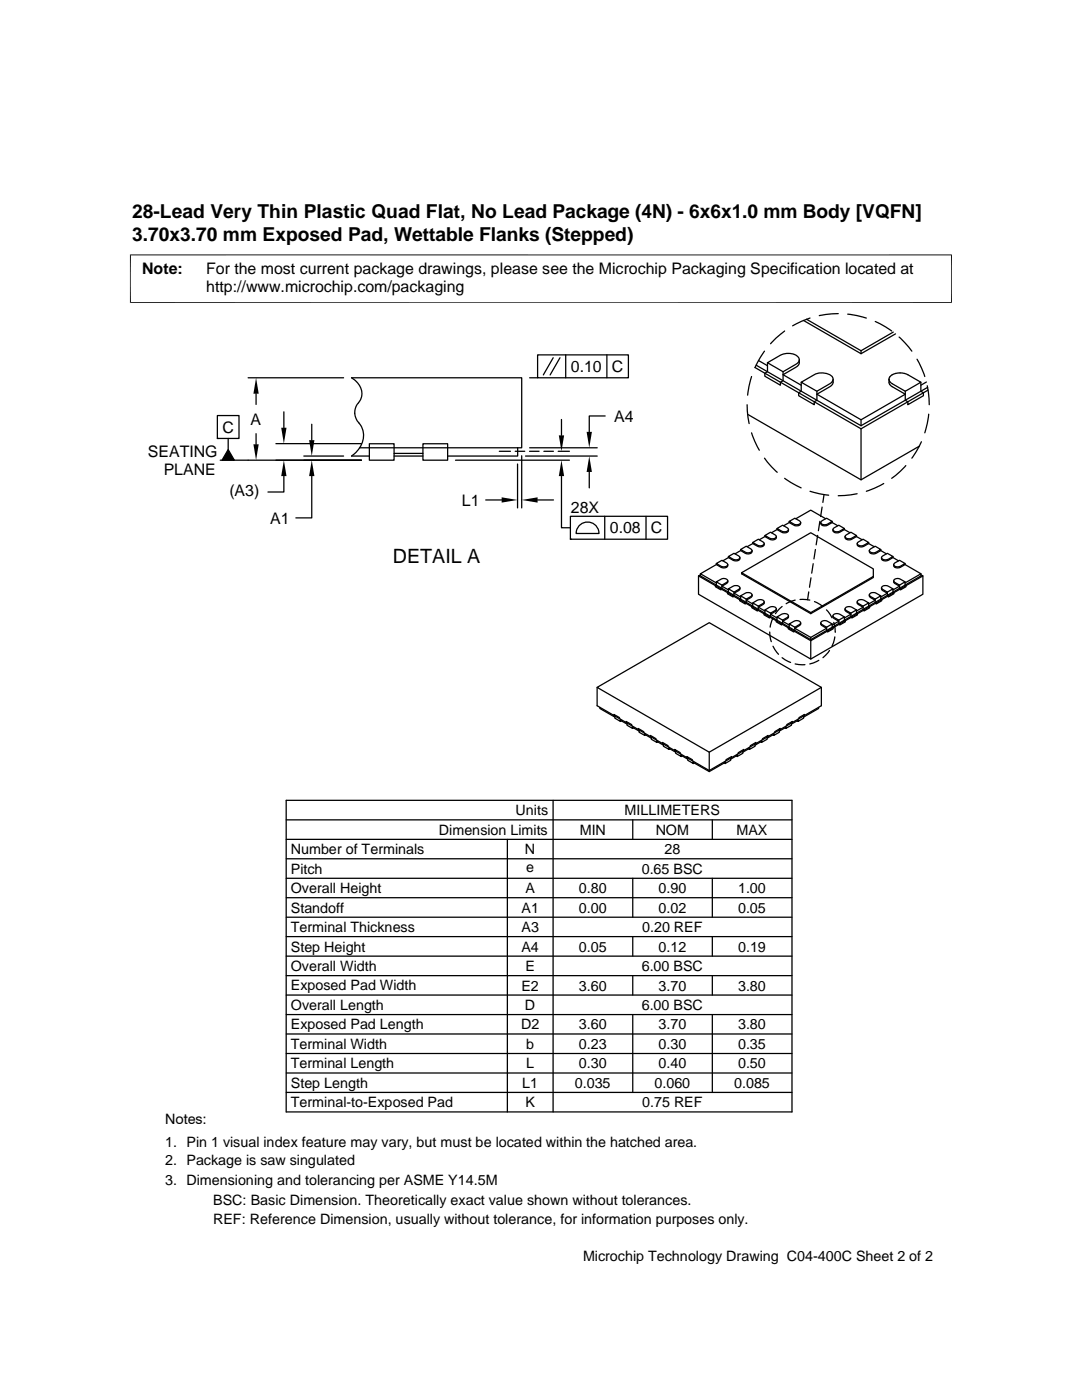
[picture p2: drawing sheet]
<svg xmlns="http://www.w3.org/2000/svg" width="216mm" height="279mm" viewBox="0 0 216 279" stroke-linecap="round" stroke-linejoin="round" font-family="sans-serif">
<g fill="none" stroke="#000" stroke-width=".25">
<path d="M49.5 75.4h19.1M51.1 78.6v2.1M105.7 75.4h1.6M107.3 70.8h18.1v4.6h-18.1zM110.4 71.4l-2 3.4M111.7 71.4l-1.9 3.4M112.9 70.8v4.6M121.1 70.8v4.6M150 75.1l-.5 2-.3 1.8M150.6 73.3l21.2 12.3 13.4-7.7M150.9 72.9l20.9 12.1 13.3-7.7M151.3 71.9l1.8 1.1"/>
<path d="M152.5 70.1l-1.9 3.3M153.1 72.4v1.8l-.5 .3v.6l3.1 1.8v-.6l.6-.3v-1.8M153.1 72.4l2.6-1.5a2.81 2.81 0 0 1 3.8 .7 1.02 1.02 0 0 1-.7 1.1l-2.5 1.5zM156.6 66.1l-1.8 1.4-1 1.1M159.5 71.8a1.26 1.26 0 0 1-.7 1.5l-2.5 1.5 3.6 2.1M159.9 76.3v1.8l-.5 .3v.6l3.1 1.8v-.6l.5-.3v-1.8M159.9 76.3l2.6-1.5a3.4 3.4 0 0 1 3.5 .3l.2 .3v.5l-.3 .5-2.9 1.7zM160.3 63.9l11.5 6.7 6.9-4M160.9 63.7l10.9 6.3 6.4-3.7M161.6 63.5l-1.6 .6-1.8 .9M167.3 62.6l-3.8 .4M169.1 62.7l1.8 .3 2 .5"/>
<path d="M171.8 70v.6M174.6 64.2l3.3 1.9M177.4 75.7a1.21 1.21 0 0 0 .6 1.5l2.6 1.5-8.8 5.1-8.8-5.1 2.6-1.5a1.24 1.24 0 0 0 .6-1.5M177.8 75a3.3 3.3 0 0 1 3.3-.2l2.6 1.5-3.1 1.8-2.6-1.5a.9 .9 0 0 1-.6-.7 .9 .9 0 0 1 .4-.9zM179.4 67.3l2.5 2.8M183 71.7l1.5 3.4M183.7 76.3v1.8l.6 .3v.6l-3.2 1.8v-.6l-.5-.3v-1.8M184.8 76.2l-1.1 .7M185 77l.4 3.8M43.4 82.9h4.3v4.6h-4.3zM43.4 87.5h.1M43.9 91.8h28.2"/>
<path d="M45.5 87.5v2.2M45.5 89.7l1.3 2.1h-2.5zM51.1 86.6v2.1M55.1 88.5h17M56.6 95v3.2h-3.1M56.6 82.2v3.2M60.6 91h8M62.2 95v8.4h-3.2M62.2 84.7v3.1M71.8 89.4h32.3v-14h-34a3.3 3.3 0 0 1 1.4 5 3.1 3.1 0 0 0 .4 4.4 4.6 4.6 0 0 1-1.8 6.2h3.6M73.7 88.6h4.9v3.2h-4.9zM78.6 91h5.8"/>
<path d="M78.6 90.5h5.8zM84.4 88.6h4.9v3.2h-4.9zM90.9 91.8h22.7M96.9 99.8h3.2M99.6 90.1h2.3M102.8 90.1h1.9M103.3 92.6v8.8M103.3 89.4v1.6h-14M104.1 91v10.4M104.9 91h14.3M105.7 90.1h1.9M105.7 89.4h13.5"/>
<path d="M107.3 99.8h3.1M108.5 90.1h1.9M111.4 90.1h2.2M112 95v10.3h1.8M112 83.7v3.2M117.6 94.2v3.2M120.8 83h-3.2v3.2M149.1 80.8l.4 3.7M149.2 82.7l22.6 13.1 11.6-6.8M150 86.4l.6 1.6 .9 1.9M152.5 91.4l1.5 1.8 1.1 1.1M156.6 95.5l3.3 1.9"/>
<path d="M161.6 98l2 .6 1.8 .2M164.4 98.7l-.2 1.6M171 98.5l-3.7 .4M171.8 83.8v1.2M171.8 85.6v10.2M176.3 96.5l-1.8 .9-1.6 .6M180.7 92.9l-1 1.1-1.8 1.5M183.9 88.2l-2 3.2M185.3 82.7l-.3 1.8-.5 1.9M113.8 103h19.4v4.6h-19.4zM113.8 107.6h.1M115.7 104.8a2.29 2.29 0 0 1 2.5-.4 2.29 2.29 0 0 1 1.3 2.1h-4.5l.3-1.2z"/>
<path d="M120.7 103v4.6M128.9 103v4.6M139.4 114.9v3.7l22.4 12.9 22.3-12.9v-3.7M139.8 114.7l-.4 .2 22.4 13 22.3-13-.3-.2M139.8 114.5v.4l22 12.8 22-12.8v-.4M142.9 116.1v.7l-.2 .1v.2l1.2 .6v-.2l.2-.1v-.6M142.9 112.7l-3.1 1.8 3.1 1.8M142.9 116.1a1.99 1.99 0 0 1 1.8-.6l.5 .2v.4l-1.1 .7zM142.9 112.5l1.2-.7 .9 .6 .2 .3a.96 .96 0 0 1-1.3 .3zM142.9 112.5v.2a1.9 1.9 0 0 0 2.1 .5l.2-.5M145.2 115.9v.4l-1.1 .7 1.3 .7M145.4 111.3l-1.2 .6"/>
<path d="M145.4 117.5v.7l-.2 .1v.2l1.1 .6v-.2l.2-.1v-.6M145.4 117.5a1.84 1.84 0 0 1 2-.5l.2 .2v.3l-1.1 .7zM145.4 111.1l1.1-.7 .9 .6 .2 .3a.94 .94 0 0 1-1.3 .3zM145.4 111.1v.2a1.91 1.91 0 0 0 2 .5l.2-.1v-.4M147.6 117.3v.4l-1.1 .7 1.3 .7M147.8 109.9l-1.1 .6M147.8 118.9v.7l-.2 .1v.2l1.1 .6v-.2l.2-.1v-.6M147.8 118.9a1.99 1.99 0 0 1 1.8-.6l.4 .3v.3l-1.1 .7zM147.8 109.7l1.1-.7 .9 .6 .3 .3a.94 .94 0 0 1-1.4 .3zM147.8 109.7v.2a1.9 1.9 0 0 0 2 .5l.3-.5M148 114.3l13.8-8 12.5 7.2v1.5l-12.5 7.3zM148 114.3v.2l13.8 8 12.5-7.2v-.3"/>
<path d="M150.1 118.7l-.3 .6-.9 .5 1.3 .7M150.2 108.5l-1.1 .6M150.2 108.3l1.1-.7 1 .6 .2 .3a.92 .92 0 0 1-1.4 .3zM150.2 108.3v.2a1.84 1.84 0 0 0 2.1 .5l.1-.1 .1-.4M152.6 107.1l-1.1 .6M152.6 106.9l1.2-.7 .9 .6 .2 .3a.94 .94 0 0 1-1.3 .3zM152.6 106.9v.2a1.99 1.99 0 0 0 1.8 .6 .53 .53 0 0 0 .5-.6M155 105.7l-1.1 .6M155 105.5l1.2-.7 .9 .5 .2 .4a.92 .92 0 0 1-1.3 .3zM155 105.5v.2a1.84 1.84 0 0 0 2.1 .5l.2-.2v-.3M157.5 104.3l-1.1 .6M157.5 104.1l1.1-.7 .9 .5 .3 .4a.98 .98 0 0 1-1.4 .3z"/>
<path d="M157.5 104.1v.2a1.99 1.99 0 0 0 1.8 .6 .55 .55 0 0 0 .5-.6M158.7 119.8l-1.8 .7M158.8 103.5l3-1.7 3 1.7M159.6 119.6l2 .2M161.4 118.1l-.3 1.6M161.8 115.3l-.3 1.9M162.3 112.5l-.3 1.9M162.7 109.7l-.3 1.8M163.2 106.8l-.3 1.9M163.6 104l-.3 1.9M163.8 104.1l1.1-.7 1.2 .7a1.9 1.9 0 0 1-2.1 .5l-.2-.3zM164 101.2l-.3 1.9"/>
<path d="M166.1 104.3l1.1 .6M166.1 104.1v.2a1.99 1.99 0 0 1-1.8 .6 .55 .55 0 0 1-.5-.6M166.2 105.5l1.2-.7 1.1 .7a1.84 1.84 0 0 1-2.1 .5l-.2-.2zM168.5 105.7l1.1 .6M168.5 105.5v.2a1.84 1.84 0 0 1-2.1 .5l-.2-.2v-.3M168.7 106.9l1.1-.7 1.1 .7a1.99 1.99 0 0 1-1.8 .6l-.4-.3zM170.9 107.1l1.1 .6M170.9 106.9v.2a1.99 1.99 0 0 1-1.8 .6 .53 .53 0 0 1-.5-.6M171.1 120a1.11 1.11 0 0 1 1.3-.2l.9 .5-1.1 .7-1.1-.7zM171.1 108.3l1.1-.7 1.1 .7a1.84 1.84 0 0 1-2 .5l-.2-.2zM173.3 108.3v.2a1.84 1.84 0 0 1-2 .5l-.2-.1-.1-.4M173.3 108.5l1.2 .6"/>
<path d="M173.5 118.7l.2 .6 .9 .5-1.3 .7M173.5 109.7l1.1-.7 1.1 .7a1.99 1.99 0 0 1-1.8 .6l-.4-.3zM173.7 118.4l.2-.1a1.99 1.99 0 0 1 1.8 .6l-1.1 .7-1.1-.7v-.2zM175.7 109.9l1.2 .6M175.7 109.7v.2a1.9 1.9 0 0 1-2 .5l-.2-.5M175.7 118.9v.7l.2 .1v.2l-1.1 .6v-.2l-.2-.1v-.6M175.9 117.3v.4l1.2 .7-1.4 .7M175.9 117.2a1.03 1.03 0 0 1 1.3-.2l1 .5-1.1 .7-1.2-.7zM175.9 111.1l1.2-.7 1.1 .7a1.91 1.91 0 0 1-2.1 .5l-.2-.2zM178.2 111.3l1.1 .6M178.2 111.1v.2a1.91 1.91 0 0 1-2.1 .5l-.2-.1v-.4M178.2 117.5v.7l.2 .1v.2l-1.2 .6v-.2l-.1-.1v-.6"/>
<path d="M178.3 115.9l.1 .4 1.1 .7-1.3 .7M178.4 115.7a1.06 1.06 0 0 1 1.3-.1l.9 .5-1.1 .7-1.1-.7zM178.4 112.5l1.1-.7 1.1 .7a1.9 1.9 0 0 1-2.1 .5l-.1-.2zM180.6 112.7l3.2 1.8-3.2 1.8M180.6 112.5v.2a1.9 1.9 0 0 1-2.1 .5l-.2-.5M180.6 116.1v.7l.2 .1v.2l-1.1 .6-.2-.3v-.6M119.1 137.2v3.6l22.4 13 22.4-13v-3.6M119.1 137.2l22.4-12.9 22.4 12.9-22.4 12.9zM150.2 120.3v.7l-.2 .1v.2l1.1 .6v-.2l.2-.1v-.6M150.2 120.3a1.91 1.91 0 0 1 2.1-.5l.1 .2v.3l-1.1 .7zM152.5 120.1l-.1 .4-1.1 .7 1.3 .7M152.6 121.7v.7l-.2 .1v.2l1.2 .6v-.2l.2-.1v-.6"/>
<path d="M152.6 121.7a1.9 1.9 0 0 1 2.1-.5l.2 .3v.2l-1.1 .7zM153.6 126.1l.3 2M154.2 123.3l-.5 1.9M154.2 129l1.1 1.6M154.9 121.5l-.2 .5-.9 .6 1.2 .7M155 123.1v.7l-.1 .1v.2l1.1 .6v-.2l.2-.1v-.6M155 123.1a1.91 1.91 0 0 1 2.1-.5l.2 .1v.4l-1.1 .7zM156.1 121l-1.4 1.5M156.1 131.3l1.7 .9M157.3 122.9v.4l-1.1 .7 1.3 .7M157.5 124.5v.7l-.2 .1v.2l1.1 .6v-.2l.2-.1v-.6M157.5 124.5a1.99 1.99 0 0 1 1.8-.6l.4 .2v.4l-1.1 .7z"/>
<path d="M158.7 132.5l1.9 .2M159.8 124.3l-.1 .4-1.1 .7 3.2 1.8 3.1-1.8-1.1-.7v-.4M161.8 122.3v.2M161.8 127.9v3.6M161.8 127.2v.5M162.5 120.1l1.7 .9M163.4 131.8l-1.8 .7M163.8 124.1a1.06 1.06 0 0 1 1.3-.1l1 .5-1.2 .7-.9-.6-.2-.3zM164.9 121.7l1.1 1.6M165.5 129.8l-1.3 1.5M166.1 124.5v.7l.1 .1v.2l-1.1 .6v-.2l-.2-.1v-.6M166.2 122.9v.4l1.2 .7-1.3 .7"/>
<path d="M166.2 122.7a1.11 1.11 0 0 1 1.4-.1l.9 .5-1.1 .7-1.2-.7zM166.4 124.2l.3 1.9M166.6 127.1l-.6 1.9M166.7 126.1h.1M168.5 123.1v.7l.2 .1v.2l-1.1 .6v-.2l-.2-.1v-.6M168.6 121.5l.2 .5 1 .6-1.3 .7M168.8 121.2l.3-.1a1.99 1.99 0 0 1 1.8 .6l-1.1 .7-1.1-.7-.1-.2zM170.9 121.7v.7l.2 .1v.2l-1.1 .6v-.2l-.2-.1v-.6M171 120.1l.1 .4 1.1 .7-1.3 .7M173.3 120.3v.7l.2 .1v.2l-1.1 .6v-.2l-.2-.1v-.6M57.1 159.7h100.9v62.2h-100.9zM110.4 159.7v62.2"/>
<path d="M119.7 141.2v.2l3 1.7M122.5 142.8v-.2l1.1 .6v.2M122.7 142.9v.4l1.1 .7v-.4M123.8 143.8l1.3 .7M124 143.9l-.2 .1M124.9 144.2v-.2l1.1 .6v.2M125.1 144.3v.4l1.1 .7v-.5M126.2 145.2l1.3 .7M126.4 145.3l-.2 .1M127.3 145.6v-.2l1.2 .6v.2M127.5 145.7v.4l1.2 .7v-.5M128.7 146.6l1.3 .7"/>
<path d="M128.8 146.7l-.1 .1M129.8 147v-.2l1.1 .6v.2M130 147.1v.4l1.1 .7v-.5M131.1 148l1.3 .7M131.3 148.1l-.2 .1M132.2 148.4v-.2l1.1 .6v.2M132.4 148.5v.4l1.1 .7v-.5M133.5 149.4l1.3 .7M133.7 149.5l-.2 .1M134.6 149.8v-.2l1.1 .6v.2M134.8 149.9v.4l1.1 .7v-.5M135.9 150.7l1.3 .8"/>
<path d="M136.1 150.9l-.2 .1M137 151.2v-.2l1.2 .6v.2M137.2 151.3v.4l1.1 .7v-.5M138.3 152.2l3.2 1.8 3.2-1.8M138.5 152.3l-.2 .1M141.5 150.1v3.9M144.5 152.3l.2 .1M145.8 151.3v.4l-1.1 .7v-.5M146 151.2v-.2l-1.1 .6v.2M146.9 150.9l.2 .1M147.1 150.7l-1.3 .8M148.2 149.9v.4l-1.1 .7v-.5"/>
<path d="M148.4 149.8v-.2l-1.1 .6v.2M149.4 149.5l.1 .1M149.5 149.4l-1.3 .7M150.7 148.5v.4l-1.2 .7v-.5M150.8 148.4v-.2l-1.1 .6v.2M151.8 148.1l.2 .1M152 148l-1.3 .7M153.1 147.1v.4l-1.1 .7v-.5M153.3 147v-.2l-1.2 .6v.2M154.2 146.7l.2 .1M154.4 146.6l-1.3 .7M155.5 145.7v.4l-1.1 .7v-.5"/>
<path d="M155.7 145.6v-.2l-1.1 .6v.2M156.6 145.3l.2 .1M156.8 145.2l-1.3 .7M157.9 144.3v.4l-1.1 .7v-.5M158.1 144.2v-.2l-1.1 .6v.2M159 143.9l.2 .1M159.2 143.8l-1.3 .7M160.4 142.9v.4l-1.2 .7v-.4M160.5 142.8v-.2l-1.1 .6v.2M163.3 141.2v.2l-2.9 1.7M57.1 179.2h100.9M57.1 175.3h100.9"/>
<path d="M57.1 167.5h100.9M57.1 163.6h100.9M57.1 171.4h100.9M101.2 167.5v54.4M126.3 163.6v3.9M126.3 175.3v7.7M142.1 163.6v3.9M142.1 175.3v7.7M57.1 186.9h100.9M57.1 194.7h100.9M57.1 183h100.9M57.1 198.6h100.9"/>
<path d="M57.1 190.8h100.9M126.3 186.9v3.9M126.3 194.7v3.9M142.1 186.9v3.9M142.1 194.7v3.9M57.1 206.4h100.9M57.1 202.5h100.9M57.1 210.2h100.9M57.1 214.1h100.9M57.1 218h100.9M126.3 202.5v15.5M142.1 202.5v15.5"/>
</g>
<path d="M26 50.8v9.7M189.9 50.8v9.7M189.9 50.9h-164M25.9 60.4h164" fill="none" stroke="#000" stroke-width=".2"/>
<g fill="#000">
<path d="M51.1 75.4l.5 3.2h-1zM45.5 89.7l1.3 2.1h-2.5zM50.6 88.7h1l-.5 3.1zM56.1 85.4h1.1l-.6 3.1zM56.6 91.8l.6 3.2h-1.1zM61.7 87.8h1l-.5 3.2zM62.2 91.8l.5 3.2h-1zM100.1 99.3l3.2 .5-3.2 .5zM104.1 99.8l3.2-.5v1zM111.5 86.9h1.1l-.6 3.2zM112 91.8l.6 3.2h-1.1zM117.6 91l.5 3.2h-1z"/>
<path d="M117.1 86.2h1l-.5 3.2z"/>
</g>
<text font-size="3.9" x="78.4" y="112.3">DETAIL A</text>
<g font-size="3.8">
<text x="26.4" y="43.5">28-Lead Very Thin Plastic Quad Flat, No Lead Package (4N) - 6x6x1.0 mm Body [VQFN]</text>
<text x="26.4" y="48">3.70x3.70 mm Exposed Pad, Wettable Flanks (Stepped)</text>
</g>
<g font-size="3.2">
<text x="28.4" y="54.6">Note:</text>
<text x="41.1" y="54.6">For the most current package drawings, please see the Microchip Packaging Specification located at</text>
<text x="41.1" y="58.3">http://www.microchip.com/packaging</text>
<text x="113.9" y="74.3">0.10</text>
<text x="122.1" y="74.3">C</text>
<text x="44.4" y="86.4">C</text>
<text x="50" y="84.8">A</text>
<text x="122.5" y="84.2">A4</text>
<text x="29.5" y="91.1">SEATING</text>
<text x="32.7" y="94.8">PLANE</text>
<text x="45.8" y="99">(A3)</text>
<text x="92.2" y="100.9">L1</text>
<text x="53.9" y="104.5">A1</text>
<text x="113.9" y="102.4">28X</text>
<text x="121.7" y="106.4">0.08</text>
<text x="129.9" y="106.5">C</text>
</g>
<g font-size="2.9">
<text x="87.6" y="166.6">Dimension Limits</text>
<text x="102.9" y="162.7">Units</text>
<text x="115.7" y="166.6">MIN</text>
<text x="124.6" y="162.7">MILLIMETERS</text>
<text x="130.8" y="166.6">NOM</text>
<text x="147" y="166.6">MAX</text>
<text x="58" y="170.5">Number of Terminals</text>
<text x="104.8" y="170.5">N</text>
<text x="132.6" y="170.5">28</text>
<text x="58" y="178.2">Overall Height</text>
<text x="58" y="174.4">Pitch</text>
<text x="104.8" y="178.2">A</text>
<text x="105" y="174.1">e</text>
<text x="115.5" y="178.2">0.80</text>
<text x="128" y="174.4">0.65 BSC</text>
<text x="131.4" y="178.2">0.90</text>
<text x="147.3" y="178.2">1.00</text>
<text x="58" y="182.1">Standoff</text>
<text x="104.1" y="182.1">A1</text>
<text x="115.5" y="182.1">0.00</text>
<text x="131.4" y="182.1">0.02</text>
<text x="147.3" y="182.1">0.05</text>
<text x="58" y="186">Terminal Thickness</text>
<text x="58" y="189.9">Step Height</text>
<text x="104.1" y="189.9">A4</text>
<text x="104.1" y="186">A3</text>
<text x="115.5" y="189.9">0.05</text>
<text x="128.1" y="186">0.20 REF</text>
<text x="131.4" y="189.9">0.12</text>
<text x="147.3" y="189.9">0.19</text>
<text x="58" y="193.8">Overall Width</text>
<text x="58" y="197.7">Exposed Pad Width</text>
<text x="104" y="197.7">E2</text>
<text x="104.8" y="193.8">E</text>
<text x="115.5" y="197.7">3.60</text>
<text x="128" y="193.8">6.00 BSC</text>
<text x="131.4" y="197.7">3.70</text>
<text x="147.3" y="197.7">3.80</text>
<text x="58" y="201.6">Overall Length</text>
<text x="104.8" y="201.6">D</text>
<text x="128" y="201.6">6.00 BSC</text>
<text x="58" y="205.4">Exposed Pad Length</text>
<text x="58" y="209.3">Terminal Width</text>
<text x="104" y="205.4">D2</text>
<text x="105" y="209.3">b</text>
<text x="115.5" y="205.4">3.60</text>
<text x="115.5" y="209.3">0.23</text>
<text x="131.4" y="209.3">0.30</text>
<text x="131.4" y="205.4">3.70</text>
<text x="147.3" y="205.4">3.80</text>
<text x="147.3" y="209.3">0.35</text>
<text x="58" y="213.2">Terminal Length</text>
<text x="105" y="213.2">L</text>
<text x="115.5" y="213.2">0.30</text>
<text x="131.4" y="213.2">0.40</text>
<text x="147.3" y="213.2">0.50</text>
<text x="58" y="221">Terminal-to-Exposed Pad</text>
<text x="58" y="217.1">Step Length</text>
<text x="104.2" y="217.1">L1</text>
<text x="104.8" y="221">K</text>
<text x="114.7" y="217.1">0.035</text>
<text x="128.1" y="221">0.75 REF</text>
<text x="130.6" y="217.1">0.060</text>
<text x="146.5" y="217.1">0.085</text>
<text x="32.9" y="224.3">Notes:</text>
<text x="32.9" y="228.9">1. Pin 1 visual index feature may vary, but must be located within the hatched area.</text>
<text x="32.9" y="232.6">2. Package is saw singulated</text>
<text x="32.9" y="236.5">3. Dimensioning and tolerancing per ASME Y14.5M</text>
<text x="42.5" y="244.3">REF: Reference Dimension, usually without tolerance, for information purposes only.</text>
<text x="42.5" y="240.6">BSC: Basic Dimension. Theoretically exact value shown without tolerances.</text>
<text x="116.3" y="251.7">Microchip Technology Drawing C04-400C Sheet 2 of 2</text>
</g>
</svg>
